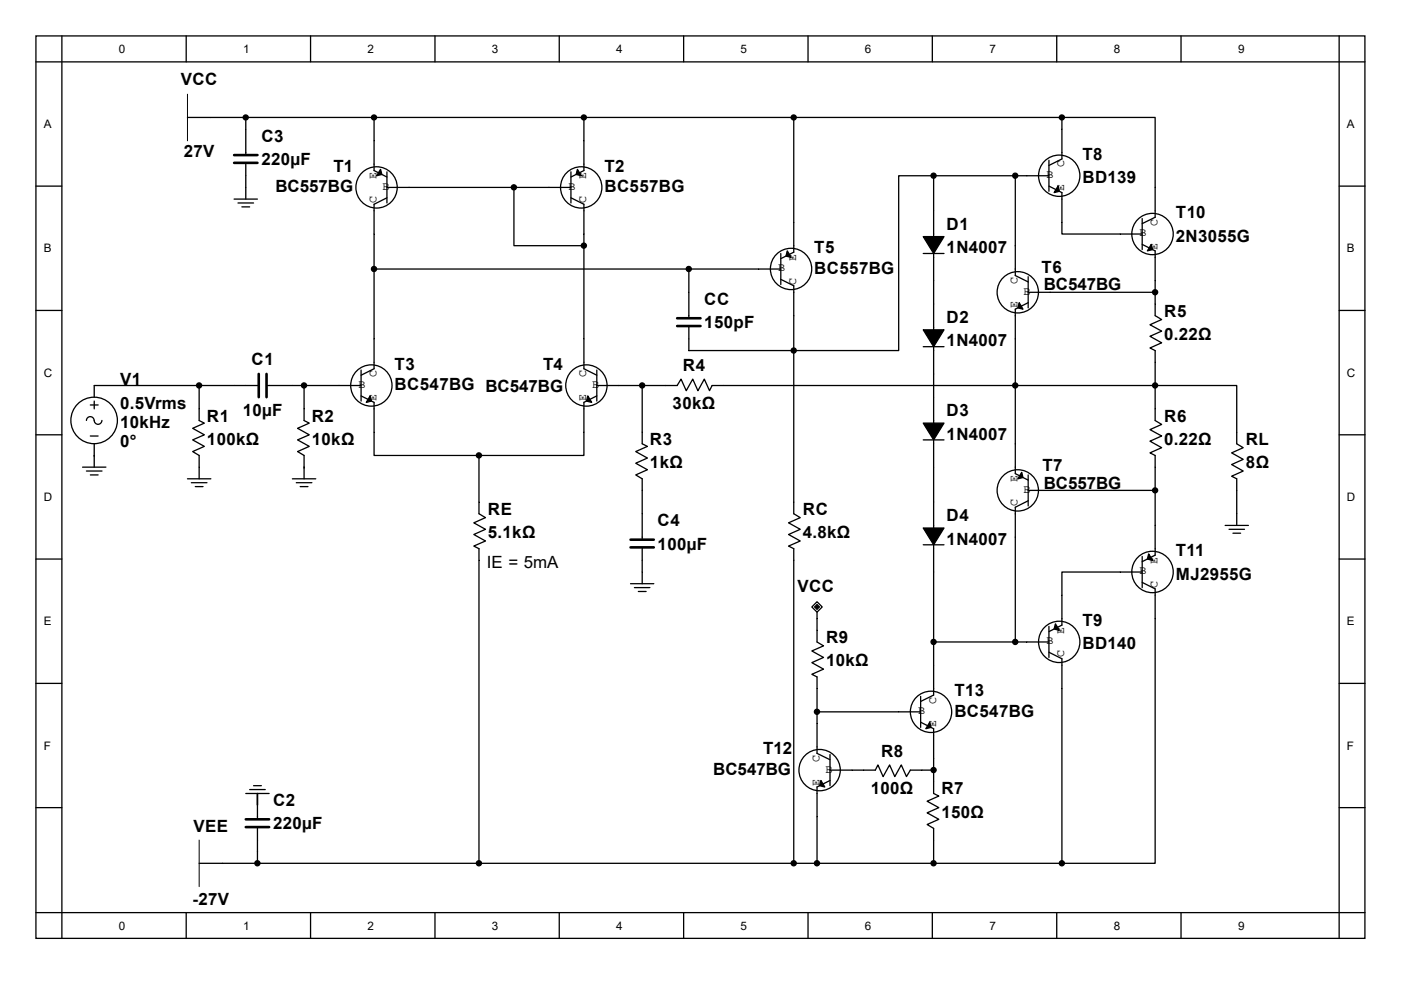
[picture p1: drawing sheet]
<svg xmlns="http://www.w3.org/2000/svg" width="297mm" height="210mm" viewBox="0 0 297 210" stroke-linecap="round" stroke-linejoin="round" font-family="sans-serif">
<g fill="none" stroke="#000" stroke-width=".27">
<path d="M7.6 13.1h281.8M7.6 7.6h281.8v191.4h-281.8zM13.1 7.6v191.5M39.5 7.6v5.5M65.8 7.6v5.5M92.2 7.6v5.5M118.6 7.6v5.5M144.9 7.6v5.5M171.3 7.6v5.5M197.7 7.6v5.5M224 7.6v5.5M250.4 7.6v5.5"/>
<path d="M283.9 7.6v191.5M7.6 39.5h5.5M52.1 34.5v7.7M52.1 24.9v8M79.3 24.9h44.5v11.3l-2.8 1.3M79.3 24.9v11.3l2.7 1.3M79.3 24.9h-39.6M82 39.8h39M82 36.4v6.7M109 39.8v12.3h14.8M121 36.4v6.7M123.8 24.9h44.5v28.6l-2.8 1.4"/>
<path d="M168.3 24.9h56.8v8.8l-2.7 1.4M197.9 37.3h17.4M222.4 39.5l2.7 1.4v8.7h17.1M222.4 34v6.6M222.4 37.3h-7.1v21.1l2.7 1.4M225.1 24.9h19.8v21.2l-2.7 1.3M283.9 39.5h5.5M49.6 42.2h5M50.5 43.1h3.3M51.3 43.9h1.6M79.3 57.1h86.2M82 42l-2.7 1.3v34.9l-2.7 1.4"/>
<path d="M121 42l2.8 1.3v34.9l2.7 1.4M146 57.1v10.4M165.5 59.2l2.8 1.4v48.4l1.4 .8-2.5 1.1 2.5 1.4-2.5 1.1 2.5 1.3-2.5 1.1 1.1 .6v66.7h-66.7M165.5 53.8v6.5M195.7 53.8h4.4M218 58.7v6.6M242.2 51.8l2.7 1.4v8.8h-26.9M242.2 46.4v6.5M7.6 65.8h5.5M76.6 78.5v6.6M126.5 78.5v6.6M146 69.2v5.2h44.5v-37.1h7.4v110.1l-2.7 1.4"/>
<path d="M195.7 73.5h4.4M218 64.2l-2.7 1.4v16.2h46.9v12.3l1.4 .9-2.5 1.1 2.5 1.3-2.5 1.1 2.5 1.4-2.5 1.1 1.1 .6v9.8M244.9 62v5l1.4 .8-2.5 1.1 2.5 1.3-2.5 1.1 2.5 1.4-2.5 1.1 1.1 .6v14.8l1.4 .8-2.5 1.1 2.5 1.4-2.5 1.1 2.5 1.4-2.5 1.1 1.1 .5v7.4M283.9 65.8h5.5M7.6 92.2h5.5M17.5 99.1h5M18.3 89.2a.81 .81 0 0 1 .8-.8 .81 .81 0 0 1 .9 .8 .83 .83 0 0 0 .8 .8 .83 .83 0 0 0 .8-.8M18.3 99.9h3.3M19.2 85.9h1.6M19.2 92.5h1.6M20 96.6h.1M20 85.1v1.6"/>
<path d="M20 94.1v5M42.2 81.8v7.4l1.1 .5-2.5 1.1 2.5 1.4-2.5 1.1 2.5 1.4-2.5 1.1 1.4 .8v5M54.9 81.8h-34.9v2.4M56.5 81.8h20.1M64.5 99.1h.1M64.5 81.8v7.4l1.1 .5-2.5 1.1 2.5 1.4-2.5 1.1 2.5 1.4-2.5 1.1 1.4 .8v5M76.6 84l2.7 1.3v11.3h44.5v-11.3l2.7-1.3M101.6 96.6v12.4l1.3 .8-2.4 1.1 2.4 1.4-2.4 1.1 2.4 1.3-2.4 1.1 1.1 .6v66.7M126.5 81.8h9.7v12.3l1.1 .6-2.5 1.1 2.5 1.4-2.5 1.1 2.5 1.3-2.5 1.1 1.4 .9v12.9M136.2 81.8h7.4l.8-1.4 1.1 2.5 1.4-2.5 1.1 2.5 1.3-2.5 1.1 2.5 .6-1.1h64.3v18.7l2.7 1.3M195.7 93.3h4.4M283.9 92.2h5.5"/>
<path d="M7.6 118.6h5.5M19.2 100.7h1.6M39.7 101.6h5M40.6 102.4h3.3M41.4 103.2h1.6M62 101.6h4.9M62.8 102.4h3.3M63.6 103.2h1.7M136.2 116.1v7.7M195.7 115.5h4.4M218 104h26.9v13.8l-2.7 1.3M218 106.2l-2.7 1.4v28.6h7.1"/>
<path d="M218 100.7v6.6M242.2 118v6.6M259.8 111.4h4.9M260.6 112.3h3.3M261.4 113.1h1.6M283.9 118.6h5.5M133.7 123.8h4.9M134.5 124.6h3.3M135.3 125.5h1.7M172.1 128.7l1.1-1.1 1.1 1.1-1.1 1.1zM173.2 129.8v6.4l1.4 .8-2.5 1.1 2.5 1.3-2.5 1.1 2.5 1.4-2.5 1.1 1.1 .6v16.2l2.8 1.3M197.9 136.2h17.4"/>
<path d="M222.4 132.9v6.5M222.4 138.3l2.7 1.4v43.4M242.2 123.5l2.7 1.4v58.2h-19.8M242.2 121.3h-17.1v11.3l-2.7 1.4M7.6 144.9h5.5M173.2 151h22M195.2 153.2l2.7 1.4v8.7h-4.9l-.8 1.4-1.1-2.5-1.4 2.5-1.1-2.5-1.4 2.5-1.1-2.5-.5 1.1h-9.6M195.2 147.7v6.6M283.9 144.9h5.5M7.6 171.3h5.5M52.1 168.3h5M52.9 167.5h3.3"/>
<path d="M53.8 166.6h1.6M54.6 168.3v2.5v-2.5M54.6 168.3v5.5M54.6 175.4v7.7M176 165.5l-2.8 1.4v16.2M176 160v6.6M197.9 163.3v5l1.1 .5-2.4 1.1 2.4 1.4-2.4 1.1 2.4 1.4-2.4 1.1 1.3 .8v7.4M283.9 171.3h5.5M7.6 193.6h281.8M39.5 193.6v5.5M42.2 183.1h59.4M65.8 193.6v5.5"/>
<path d="M92.2 193.6v5.5M118.6 193.6v5.5M144.9 193.6v5.5M168.3 183.1h29.6M171.3 193.6v5.5M197.7 193.6v5.5M197.9 183.1h27.2M224 193.6v5.5M250.4 193.6v5.5"/>
<circle cx="79.8" cy="39.7" r="4.4"/>
<circle cx="123.2" cy="39.7" r="4.4"/>
<circle cx="224.6" cy="37.3" r="4.4"/>
<circle cx="167.7" cy="57" r="4.4"/>
<circle cx="244.4" cy="49.6" r="4.4"/>
<circle cx="215.8" cy="62" r="4.4"/>
<circle cx="20" cy="89.2" r="4.9"/>
<circle cx="78.7" cy="81.8" r="4.4"/>
<circle cx="124.3" cy="81.8" r="4.4"/>
<circle cx="215.8" cy="104" r="4.4"/>
<circle cx="224.6" cy="136.1" r="4.4"/>
<circle cx="244.3" cy="121.3" r="4.4"/>
<circle cx="197.4" cy="151" r="4.4"/>
<circle cx="173.8" cy="163.3" r="4.4"/>
</g>
<g fill="#000" stroke="#000" stroke-width=".27">
<path d="M80.7 35.9l.3 1.1-1.1 .3z" fill-rule="evenodd"/>
<path d="M122.4 35.9l.9 1.4-1.2-.3z" fill-rule="evenodd"/>
<path d="M224.3 39.5l.3 1.1-1.1 .3z" fill-rule="evenodd"/>
<path d="M166.9 53.2l.8 1.4-1.1-.3z" fill-rule="evenodd"/>
<path d="M195.7 50.2h4.4l-2.2 3.6z" fill-rule="evenodd"/>
<path d="M244.1 51.8l.3 1.1-1.1 .3z" fill-rule="evenodd"/>
<path d="M195.7 70h4.4l-2.2 3.5z" fill-rule="evenodd"/>
<path d="M216.1 64.2l.8 1.4-1.1-.3z" fill-rule="evenodd"/>
<path d="M78.5 84l.3 1.1-1.1 .2z" fill-rule="evenodd"/>
<path d="M124.6 84l.9 1.3-1.1-.2z" fill-rule="evenodd"/>
<path d="M195.7 89.7h4.4l-2.2 3.6z" fill-rule="evenodd"/>
<path d="M195.7 112h4.4l-2.2 3.5z" fill-rule="evenodd"/>
<path d="M216.6 100.2l.3 1.1-1.1 .3z" fill-rule="evenodd"/>
<path d="M243.5 117.5l.9 1.4-1.1-.3z" fill-rule="evenodd"/>
<path d="M223.8 132.3l.8 1.4-1.1-.3z" fill-rule="evenodd"/>
<path d="M197.1 153.2l.3 1.1-1.1 .3z" fill-rule="evenodd"/>
<path d="M174 165.5l.9 1.4-1.1-.3z" fill-rule="evenodd"/>
<circle cx="52.1" cy="24.9" r=".54"/>
<circle cx="79.3" cy="24.9" r=".54"/>
<circle cx="109" cy="39.7" r=".54"/>
<circle cx="123.8" cy="24.9" r=".54"/>
<circle cx="168.3" cy="24.9" r=".54"/>
<circle cx="197.9" cy="37.3" r=".54"/>
<circle cx="215.2" cy="37.3" r=".54"/>
<circle cx="225.1" cy="24.9" r=".54"/>
<circle cx="79.3" cy="57.1" r=".54"/>
<circle cx="123.8" cy="52.1" r=".54"/>
<circle cx="146" cy="57.1" r=".54"/>
<circle cx="168.3" cy="74.3" r=".54"/>
<circle cx="244.9" cy="62" r=".54"/>
<circle cx="42.2" cy="81.8" r=".54"/>
<circle cx="64.5" cy="81.8" r=".54"/>
<circle cx="101.5" cy="96.6" r=".54"/>
<circle cx="136.1" cy="81.8" r=".54"/>
<circle cx="215.2" cy="81.8" r=".54"/>
<circle cx="244.9" cy="81.8" r=".54"/>
<circle cx="244.9" cy="104" r=".54"/>
<circle cx="197.9" cy="136.2" r=".54"/>
<circle cx="215.2" cy="136.2" r=".54"/>
<circle cx="173.2" cy="151" r=".54"/>
<circle cx="197.9" cy="163.3" r=".54"/>
<circle cx="54.6" cy="183.1" r=".54"/>
<circle cx="101.5" cy="183.1" r=".54"/>
<circle cx="168.3" cy="183.1" r=".54"/>
<circle cx="173.2" cy="183.1" r=".54"/>
<circle cx="197.9" cy="183.1" r=".54"/>
<circle cx="225.1" cy="183.1" r=".54"/>
</g>
<path d="M39.7 20v9.9M42.2 178.2v9.9" fill="none" stroke="#000" stroke-width=".21"/>
<path d="M49.6 32.9h5M49.6 34.5h5M54.9 79.3v4.9M56.5 79.3v4.9M143.6 67.5h4.9M143.6 69.2h4.9M133.7 114.5h4.9M133.7 116.1h4.9M52.1 173.8h5M52.1 175.4h5" fill="none" stroke="#000" stroke-width=".55"/>
<path d="M172.7 128.7l.5-.5 .6 .5-.6 .6z" fill-rule="evenodd" fill="#000" stroke="#000" stroke-width=".21"/>
<g font-size="3.6">
<text x="38.4" y="18">VCC</text>
<text x="38.9" y="33.4">27V</text>
<text x="55.4" y="30.1">C3</text>
<text x="55.4" y="35">220µF</text>
<text x="229.5" y="33.9">T8</text>
<text x="58.4" y="40.8">BC557BG</text>
<text x="70.7" y="36.4">T1</text>
<text x="128.2" y="36.4">T2</text>
<text x="128.2" y="40.8">BC557BG</text>
<text x="229.5" y="38.9">BD139</text>
<text x="249.3" y="46.3">T10</text>
<text x="172.7" y="53.7">T5</text>
<text x="200.7" y="48.8">D1</text>
<text x="200.7" y="53.7">1N4007</text>
<text x="249.3" y="51.2">2N3055G</text>
<text x="172.7" y="58.1">BC557BG</text>
<text x="220.8" y="57.8">T6</text>
<text x="149.3" y="64.7">CC</text>
<text x="221.3" y="61.4">BC547BG</text>
<text x="149.3" y="69.6">150pF</text>
<text x="200.7" y="68.5">D2</text>
<text x="246.8" y="67.2">R5</text>
<text x="53.3" y="77.3">C1</text>
<text x="200.7" y="73.5">1N4007</text>
<text x="246.8" y="72.1">0.22Ω</text>
<text x="25.5" y="81.7">V1</text>
<text x="83.7" y="78.4">T3</text>
<text x="83.7" y="82.8">BC547BG BC547BG</text>
<text x="115.2" y="78.4">T4</text>
<text x="144.8" y="78.7">R4</text>
<text x="25.5" y="86.7">0.5Vrms</text>
<text x="43.9" y="89.4">R1</text>
<text x="51.5" y="88.3">10µF</text>
<text x="66.1" y="89.4">R2</text>
<text x="142.6" y="86.7">30kΩ</text>
<text x="200.7" y="88.3">D3</text>
<text x="246.8" y="89.4">R6</text>
<text x="25.5" y="90.8">10kHz</text>
<text x="25.5" y="94.9">0°</text>
<text x="43.9" y="94.4">100kΩ</text>
<text x="66.1" y="94.4">10kΩ</text>
<text x="137.8" y="94.4">R3</text>
<text x="200.7" y="93.3">1N4007</text>
<text x="246.8" y="94.4">0.22Ω</text>
<text x="264.1" y="94.4">RL</text>
<text x="137.8" y="99.3">1kΩ</text>
<text x="221" y="99.8">T7</text>
<text x="264.1" y="99.3">8Ω</text>
<text x="221.3" y="103.7">BC557BG</text>
<text x="103.5" y="109.2">RE</text>
<text x="139.4" y="111.7">C4</text>
<text x="170.2" y="109.2">RC</text>
<text x="200.7" y="110.6">D4</text>
<text x="103.5" y="114.1">5.1kΩ</text>
<text x="139.4" y="116.6">100µF</text>
<text x="170.2" y="114.1">4.8kΩ</text>
<text x="200.7" y="115.5">1N4007</text>
<text x="249.3" y="118">T11</text>
<text x="103.2" y="120.4">IE = 5mA</text>
<text x="169.1" y="125.7">VCC</text>
<text x="249.3" y="122.9">MJ2955G</text>
<text x="175.1" y="136.4">R9</text>
<text x="229.5" y="132.8">T9</text>
<text x="229.5" y="137.8">BD140</text>
<text x="175.1" y="141.3">10kΩ</text>
<text x="202.3" y="147.6">T13</text>
<text x="202.3" y="152">BC547BG</text>
<text x="161.8" y="160">T12</text>
<text x="186.8" y="160.5">R8</text>
<text x="151.2" y="164.4">BC547BG</text>
<text x="57.9" y="171">C2</text>
<text x="184.6" y="168.5">100Ω</text>
<text x="199.6" y="168.5">R7</text>
<text x="199.6" y="173.5">150Ω</text>
<text x="41" y="176.5">VEE</text>
<text x="57.9" y="175.9">220µF</text>
<text x="40.8" y="191.9">-27V</text>
</g>
<g font-size="2.5">
<text x="25.2" y="11.2">0</text>
<text x="51.6" y="11.2">1</text>
<text x="77.9" y="11.2">2</text>
<text x="104.3" y="11.2">3</text>
<text x="130.7" y="11.2">4</text>
<text x="157" y="11.2">5</text>
<text x="183.4" y="11.2">6</text>
<text x="209.8" y="11.2">7</text>
<text x="236.1" y="11.2">8</text>
<text x="262.5" y="11.2">9</text>
<text x="9.3" y="27.2">A</text>
<text x="285.6" y="27.2">A</text>
<text x="225.6" y="35.5" transform="rotate(-90 225.6 35.5)">C</text>
<text x="79.8" y="38" transform="rotate(-90 79.8 38)">E</text>
<text x="81.1" y="40.3">B</text>
<text x="120.5" y="40.3">B</text>
<text x="124.3" y="38" transform="rotate(-90 124.3 38)">E</text>
<text x="221.8" y="37.8">B</text>
<text x="225.6" y="40.6" transform="rotate(-90 225.6 40.6)">E</text>
<text x="79.8" y="43.1" transform="rotate(-90 79.8 43.1)">C</text>
<text x="124.3" y="43.1" transform="rotate(-90 124.3 43.1)">C</text>
<text x="245.4" y="47.9" transform="rotate(-90 245.4 47.9)">C</text>
<text x="9.3" y="53.5">B</text>
<text x="241.6" y="50.1">B</text>
<text x="245.4" y="52.9" transform="rotate(-90 245.4 52.9)">E</text>
<text x="285.6" y="53.5">B</text>
<text x="165" y="57.6">B</text>
<text x="168.8" y="55.3" transform="rotate(-90 168.8 55.3)">E</text>
<text x="168.8" y="60.3" transform="rotate(-90 168.8 60.3)">C</text>
<text x="215.7" y="65.3" transform="rotate(-90 215.7 65.3)">E</text>
<text x="215.7" y="60.2" transform="rotate(-90 215.7 60.2)">C</text>
<text x="217" y="62.5">B</text>
<text x="9.3" y="79.9">C</text>
<text x="76" y="82.3">B</text>
<text x="79.8" y="80" transform="rotate(-90 79.8 80)">C</text>
<text x="124.3" y="80" transform="rotate(-90 124.3 80)">C</text>
<text x="125.6" y="82.3">B</text>
<text x="285.6" y="79.9">C</text>
<text x="79.8" y="85.1" transform="rotate(-90 79.8 85.1)">E</text>
<text x="124.3" y="85.1" transform="rotate(-90 124.3 85.1)">E</text>
<text x="9.3" y="106.3">D</text>
<text x="215.7" y="107.3" transform="rotate(-90 215.7 107.3)">C</text>
<text x="215.7" y="102.3" transform="rotate(-90 215.7 102.3)">E</text>
<text x="217" y="104.5">B</text>
<text x="285.6" y="106.3">D</text>
<text x="245.4" y="119.5" transform="rotate(-90 245.4 119.5)">E</text>
<text x="241.6" y="121.8">B</text>
<text x="245.4" y="124.6" transform="rotate(-90 245.4 124.6)">C</text>
<text x="9.3" y="132.6">E</text>
<text x="221.8" y="136.7">B</text>
<text x="225.6" y="134.4" transform="rotate(-90 225.6 134.4)">E</text>
<text x="285.6" y="132.6">E</text>
<text x="225.6" y="139.4" transform="rotate(-90 225.6 139.4)">C</text>
<text x="198.5" y="149.2" transform="rotate(-90 198.5 149.2)">C</text>
<text x="194.6" y="151.5">B</text>
<text x="198.5" y="154.3" transform="rotate(-90 198.5 154.3)">E</text>
<text x="9.3" y="159">F</text>
<text x="173.7" y="161.6" transform="rotate(-90 173.7 161.6)">C</text>
<text x="285.6" y="159">F</text>
<text x="173.7" y="166.6" transform="rotate(-90 173.7 166.6)">E</text>
<text x="175" y="163.9">B</text>
<text x="25.2" y="197.2">0</text>
<text x="51.6" y="197.2">1</text>
<text x="77.9" y="197.2">2</text>
<text x="104.3" y="197.2">3</text>
<text x="130.7" y="197.2">4</text>
<text x="157" y="197.2">5</text>
<text x="183.4" y="197.2">6</text>
<text x="209.8" y="197.2">7</text>
<text x="236.1" y="197.2">8</text>
<text x="262.5" y="197.2">9</text>
</g>
</svg>
